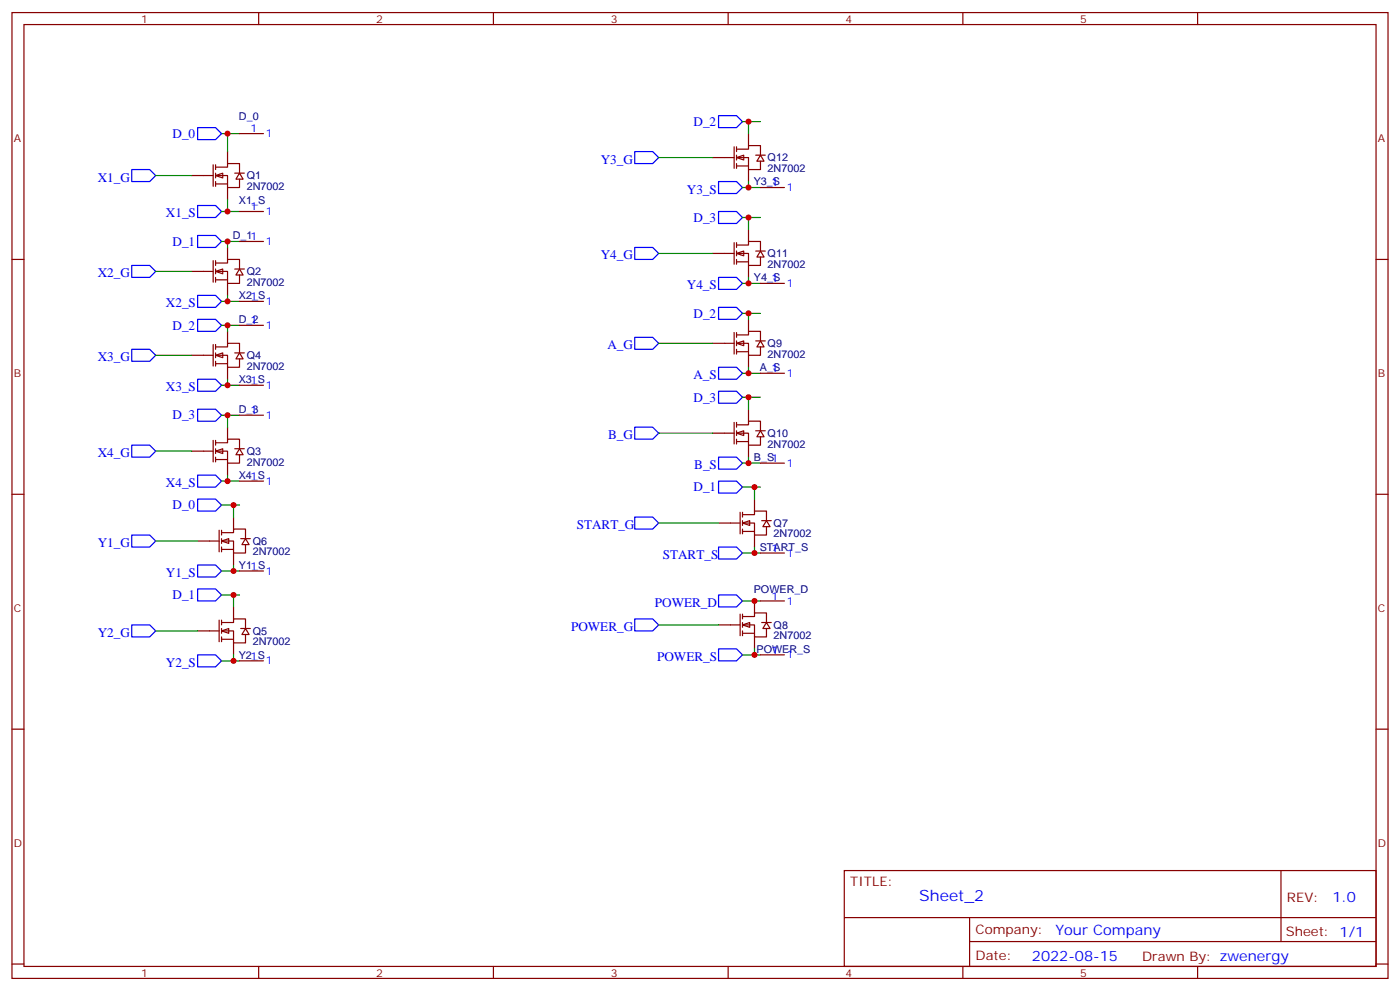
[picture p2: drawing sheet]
<svg xmlns="http://www.w3.org/2000/svg" width="412mm" height="292mm" viewBox="0 0 412 292" stroke-linecap="round" stroke-linejoin="round" font-family="sans-serif">
<g fill="none" stroke="#870000" stroke-width=".35">
<path d="M3.5 3.7h405.4v284.3h-405.4zM7.1 7.2h398.2v277.3h-398.2zM76.2 3.7v3.5M145.3 3.7v3.5M214.5 3.7v3.5M283.6 3.7v3.5M352.8 3.7v3.5M3.5 76.4h3.6M405.3 76.4h3.6M3.5 145.5h3.6M405.3 145.5h3.6M3.5 214.7h3.6"/>
<path d="M405.3 214.7h3.6M248.7 256.3h156.6v28.2h-156.6zM377.3 256.3v20.9M248.7 270.1h156.5M285.6 277.2h119.6M285.6 270.1v14.2M3.5 283.8h3.6M76.2 284.5v3.5M145.3 284.5v3.5M214.5 284.5v3.5M283.6 284.5v3.5M352.8 284.5v3.5"/>
<path d="M405.3 283.8h3.6"/>
</g>
<g fill="#fff" stroke="#870000" stroke-width=".35">
<path d="M63.5 51.7l2.1-.7v1.4z"/>
<path d="M70.6 51l1 1.7h-2.1z"/>
</g>
<path d="M56.4 51.7h6.4M62.8 48.5v6.4M63.5 49.2h3.5v-1h3.6v2.8M63.5 51.7h3.5v3.5h3.6v-2.5M63.5 54.2h3.5M63.5 48.5v1.4M63.5 51v1.4M63.5 53.4v1.5M67 44.6v3.6M67 55.2v3.5M69.1 51h2.9" fill="none" stroke="#870000" stroke-width=".35"/>
<g fill="#fff" stroke="#870000" stroke-width=".35">
<path d="M63.5 79.9l2.1-.7v1.4z"/>
<path d="M70.6 79.2l1 1.8h-2.1z"/>
</g>
<path d="M56.4 79.9h6.4M62.8 76.7v6.4M63.5 77.4h3.5v-1h3.6v2.8M63.5 79.9h3.5v3.5h3.6v-2.4M63.5 76.7v1.4M63.5 79.2v1.4M67 72.8v3.6M69.1 79.2h2.9M63.5 82.4h3.5M63.5 81.7v1.4M67 83.4v3.6" fill="none" stroke="#870000" stroke-width=".35"/>
<g fill="#fff" stroke="#870000" stroke-width=".35">
<path d="M63.5 132.8l2.1-.7v1.4z"/>
<path d="M70.6 132.1l1 1.8h-2.1z"/>
</g>
<path d="M56.4 132.8h6.4M62.8 129.6v6.4M63.5 130.4h3.5v-1.1h3.6v2.8M63.5 132.8h3.5v3.5h3.6v-2.4M63.5 135.3h3.5M63.5 129.6v1.5M63.5 132.1v1.4M63.5 134.6v1.4M67 125.8v3.5M67 136.3v3.6M69.1 132.1h2.9" fill="none" stroke="#870000" stroke-width=".35"/>
<g fill="#fff" stroke="#870000" stroke-width=".35">
<path d="M63.5 104.6l2.1-.7v1.4z"/>
<path d="M70.6 103.9l1 1.8h-2.1z"/>
</g>
<path d="M67 97.5v3.6M56.4 104.6h6.4M62.8 101.4v6.4M63.5 102.1h3.5v-1h3.6v2.8M63.5 104.6h3.5v3.5h3.6v-2.4M63.5 107.1h3.5M63.5 101.4v1.4M63.5 103.9v1.4M63.5 106.4v1.4M67 108.1v3.6M69.1 103.9h2.9" fill="none" stroke="#870000" stroke-width=".35"/>
<g fill="#fff" stroke="#870000" stroke-width=".35">
<path d="M65.3 185.7l2.1-.7v1.4z"/>
<path d="M72.3 185l1.1 1.8h-2.1z"/>
</g>
<path d="M68.8 178.7v3.5M58.2 185.7h6.4M64.6 182.6v6.3M65.3 183.3h3.5v-1.1h3.5v2.8M65.3 185.7h3.5v3.6h3.5v-2.5M65.3 188.2h3.5M65.3 182.6v1.4M65.3 185v1.4M65.3 187.5v1.4M68.8 189.3v3.5M70.9 185h2.8" fill="none" stroke="#870000" stroke-width=".35"/>
<g fill="#fff" stroke="#870000" stroke-width=".35">
<path d="M65.3 159.3l2.1-.7v1.4z"/>
<path d="M72.3 158.6l1.1 1.7h-2.1z"/>
</g>
<path d="M58.2 159.3h6.4M64.6 156.1v6.4M65.3 156.8h3.5v-1h3.5v2.8M65.3 159.3h3.5v3.5h3.5v-2.5M65.3 156.1v1.4M65.3 158.6v1.4M68.8 152.2v3.6M70.9 158.6h2.8M65.3 161.7h3.5M65.3 161v1.5M68.8 162.8v3.5" fill="none" stroke="#870000" stroke-width=".35"/>
<g fill="#fff" stroke="#870000" stroke-width=".35">
<path d="M218.7 154l2.1-.7v1.4z"/>
<path d="M225.8 153.3l1 1.7h-2.1z"/>
</g>
<path d="M211.7 154h6.3M218 150.8v6.4M218.7 151.5h3.5v-1h3.6v2.8M218.7 154h3.5v3.5h3.6v-2.5M218.7 156.5h3.5M218.7 150.8v1.4M218.7 153.3v1.4M218.7 155.8v1.4M222.2 146.9v3.6M222.2 157.5v3.5M224.4 153.3h2.8" fill="none" stroke="#870000" stroke-width=".35"/>
<g fill="#fff" stroke="#870000" stroke-width=".35">
<path d="M218.7 184l2.1-.7v1.4z"/>
<path d="M225.8 183.3l1 1.7h-2.1z"/>
</g>
<path d="M222.2 176.9v3.5M211.7 184h6.3M218 180.8v6.3M218.7 181.5h3.5v-1.1h3.6v2.9M218.7 184h3.5v3.5h3.6v-2.5M218.7 186.4h3.5M218.7 180.8v1.4M218.7 183.3v1.4M218.7 185.7v1.4M222.2 187.5v3.5M224.4 183.3h2.8" fill="none" stroke="#870000" stroke-width=".35"/>
<g fill="#fff" stroke="#870000" stroke-width=".35">
<path d="M217 101.1l2.1-.7v1.4z"/>
<path d="M224 100.4l1.1 1.7h-2.1z"/>
</g>
<path d="M216.3 97.9v6.3M217 98.6h3.5v-1.1h3.5v2.9M217 97.9v1.4M220.5 94v3.5M209.9 101.1h6.4M217 101.1h3.5v3.5h3.5v-2.5M217 103.5h3.5M217 100.4v1.4M217 102.8v1.4M220.5 104.6v3.5M222.6 100.4h2.8" fill="none" stroke="#870000" stroke-width=".35"/>
<g fill="#fff" stroke="#870000" stroke-width=".35">
<path d="M217 127.5l2.1-.7v1.4z"/>
<path d="M224 126.8l1.1 1.8h-2.1z"/>
</g>
<path d="M209.9 127.5h6.4M216.3 124.4v6.3M217 125.1h3.5v-1.1h3.5v2.8M217 127.5h3.5v3.6h3.5v-2.5M217 130h3.5M217 124.4v1.4M217 126.8v1.4M217 129.3v1.4M220.5 120.5v3.5M220.5 131.1v3.5M222.6 126.8h2.8" fill="none" stroke="#870000" stroke-width=".35"/>
<g fill="#fff" stroke="#870000" stroke-width=".35">
<path d="M217 74.6l2.1-.7v1.4z"/>
<path d="M224 73.9l1.1 1.8h-2.1z"/>
</g>
<path d="M209.9 74.6h6.4M216.3 71.4v6.4M217 72.1h3.5v-1h3.5v2.8M217 74.6h3.5v3.5h3.5v-2.4M217 77.1h3.5M217 71.4v1.4M217 73.9v1.4M217 76.4v1.4M220.5 67.6v3.5M220.5 78.1v3.6M222.6 73.9h2.8" fill="none" stroke="#870000" stroke-width=".35"/>
<g fill="#fff" stroke="#870000" stroke-width=".35">
<path d="M217 46.4l2.1-.7v1.4z"/>
<path d="M224 45.7l1.1 1.7h-2.1z"/>
</g>
<g fill="none" stroke="#870000" stroke-width=".35">
<path d="M70.6 39.3h7M220.5 39.3v3.6M209.9 46.4h6.4M216.3 43.2v6.4M217 43.9h3.5v-1h3.5v2.8M217 46.4h3.5v3.5h3.5v-2.5M217 48.9h3.5M217 43.2v1.4M217 45.7v1.4M217 48.2v1.4M220.5 49.9v3.5M222.6 45.7h2.8"/>
<path d="M224 55.2h7.1M70.6 62.3h7M70.6 71.1h7M70.6 88.7h7M70.6 95.8h7M224 83.4h7.1M70.6 113.4h7M224 109.9h7.1M70.6 122.2h7M224 136.3h7.1M70.6 141.6h7M70.6 168.1h7"/>
<path d="M224 176.9h7.1M224 162.8h7.1M70.6 194.6h7M224 192.8h7.1"/>
</g>
<g fill="none" stroke="#00f" stroke-width=".35">
<path d="M58.2 37.6h5.3l1.8 1.7-1.8 1.8h-5.3zM211.7 34h5.3l1.7 1.8-1.7 1.8h-5.3zM38.8 49.9h5.3l1.8 1.8-1.8 1.7h-5.3zM187 44.6h5.3l1.7 1.8-1.7 1.8h-5.3zM211.7 53.4h5.3l1.7 1.8-1.7 1.8h-5.3zM38.8 78.1h5.3l1.8 1.8-1.8 1.8h-5.3zM58.2 69.3h5.3l1.8 1.8-1.8 1.7h-5.3zM58.2 60.5h5.3l1.8 1.8-1.8 1.7h-5.3zM187 72.8h5.3l1.7 1.8-1.7 1.8h-5.3zM211.7 62.3h5.3l1.7 1.7-1.7 1.8h-5.3zM58.2 87h5.3l1.8 1.7-1.8 1.8h-5.3zM58.2 94h5.3l1.8 1.8-1.8 1.7h-5.3z"/>
<path d="M187 99.3h5.3l1.7 1.8-1.7 1.7h-5.3zM211.7 81.7h5.3l1.7 1.7-1.7 1.8h-5.3zM211.7 90.5h5.3l1.7 1.8-1.7 1.7h-5.3zM38.8 102.8h5.3l1.8 1.8-1.8 1.8h-5.3zM58.2 111.7h5.3l1.8 1.7-1.8 1.8h-5.3zM211.7 108.1h5.3l1.7 1.8-1.7 1.8h-5.3zM211.7 115.2h5.3l1.7 1.7-1.7 1.8h-5.3zM38.8 131.1h5.3l1.8 1.7-1.8 1.8h-5.3zM58.2 120.5h5.3l1.8 1.7-1.8 1.8h-5.3zM58.2 139.9h5.3l1.8 1.7-1.8 1.8h-5.3zM187 125.8h5.3l1.7 1.7-1.7 1.8h-5.3zM211.7 134.6h5.3l1.7 1.7-1.7 1.8h-5.3z"/>
<path d="M38.8 157.5h5.3l1.8 1.8-1.8 1.7h-5.3zM58.2 146.9h5.3l1.8 1.8-1.8 1.8h-5.3zM187 152.2h5.3l1.7 1.8-1.7 1.8h-5.3zM211.7 141.6h5.3l1.7 1.8-1.7 1.8h-5.3zM58.2 166.3h5.3l1.8 1.8-1.8 1.8h-5.3zM58.2 173.4h5.3l1.8 1.8-1.8 1.7h-5.3zM211.7 161h5.3l1.7 1.8-1.7 1.8h-5.3zM211.7 175.2h5.3l1.7 1.7-1.7 1.8h-5.3zM38.8 184h5.3l1.8 1.7-1.8 1.8h-5.3zM58.2 192.8h5.3l1.8 1.8-1.8 1.7h-5.3zM187 182.2h5.3l1.7 1.8-1.7 1.7h-5.3zM211.7 191h5.3l1.7 1.8-1.7 1.8h-5.3z"/>
</g>
<g fill="none" stroke="#008700" stroke-width=".35">
<path d="M65.3 39.3h5.3M67 39.3v5.3M218.7 35.8h5.3M220.5 35.8v3.5M45.9 51.7h10.5M67 58.7v3.6M194 46.4h15.9M218.7 55.2h5.3M220.5 53.4v1.8M45.9 79.9h10.5M65.3 71.1h5.3M65.3 62.3h5.3"/>
<path d="M67 71.1v1.7M194 74.6h15.9M218.7 64h5.3M220.5 64v3.6M65.3 88.7h5.3M65.3 95.8h5.3M67 87v1.7M67 95.8v1.7M218.7 83.4h5.3M218.7 92.3h5.3M220.5 81.7v1.7M220.5 92.3v1.7"/>
<path d="M45.9 104.6h10.5M65.3 113.4h5.3M67 111.7v1.7M194 101.1h15.9M218.7 109.9h5.3M218.7 116.9h5.3M220.5 108.1v1.8M220.5 116.9v3.6M45.9 132.8h10.5M65.3 122.2h5.3M67 122.2v3.6M67 139.9v1.7"/>
<path d="M194 127.5h15.9M218.7 136.3h5.3M220.5 134.6v1.7M45.9 159.3h12.3M65.3 141.6h5.3M65.3 148.7h5.3M68.8 148.7v3.5M194 154h17.7M218.7 143.4h5.3M222.2 143.4v3.5M65.3 168.1h5.3M65.3 175.2h5.3"/>
<path d="M68.8 166.3v1.8M68.8 175.2v3.5M218.7 162.8h5.3M218.7 176.9h5.3M222.2 161v1.8M45.9 185.7h12.3M65.3 194.6h5.3M68.8 192.8v1.8M194 184h17.7M218.7 192.8h5.3M222.2 191v1.8"/>
</g>
<g fill="#c00">
<circle cx="67" cy="39.3" r=".88"/>
<circle cx="67" cy="62.3" r=".88"/>
<circle cx="67" cy="71.1" r=".88"/>
<circle cx="67" cy="88.7" r=".88"/>
<circle cx="67" cy="95.8" r=".88"/>
<circle cx="67" cy="113.4" r=".88"/>
<circle cx="67" cy="122.2" r=".88"/>
<circle cx="67" cy="141.6" r=".88"/>
<circle cx="68.8" cy="148.7" r=".88"/>
<circle cx="68.8" cy="168.1" r=".88"/>
<circle cx="68.8" cy="175.2" r=".88"/>
<circle cx="68.8" cy="194.6" r=".88"/>
<circle cx="222.3" cy="176.9" r=".88"/>
<circle cx="220.5" cy="35.8" r=".88"/>
<circle cx="220.5" cy="55.2" r=".88"/>
<circle cx="220.5" cy="83.4" r=".88"/>
<circle cx="220.5" cy="92.3" r=".88"/>
<circle cx="220.5" cy="109.9" r=".88"/>
<circle cx="220.5" cy="116.9" r=".88"/>
<circle cx="220.5" cy="136.3" r=".88"/>
<circle cx="222.3" cy="143.4" r=".88"/>
<circle cx="222.3" cy="162.8" r=".88"/>
<circle cx="222.3" cy="192.8" r=".88"/>
<circle cx="220.5" cy="64" r=".88"/>
</g>
<text font-size="4.6" fill="#00f" x="270.8" y="265.3">Sheet_2</text>
<g font-size="4.2" fill="#00f">
<text x="392.5" y="265.6">1.0</text>
<text x="310.9" y="275.1">Your Company</text>
<text x="304" y="282.9">2022-08-15</text>
</g>
<g font-size="3.9" fill="#00f">
<text x="50.8" y="40.6">D_0</text>
<text x="204.3" y="37.1">D_2</text>
<text x="28.8" y="53.4">X1_G</text>
<text x="177" y="48.2">Y3_G</text>
<text x="202.3" y="57">Y3_S</text>
<text x="48.9" y="64">X1_S</text>
<text x="204.3" y="65.3">D_3</text>
<text x="50.8" y="72.3">D_1</text>
<text x="177" y="76.4">Y4_G</text>
<text x="28.8" y="81.7">X2_G</text>
<text x="202.3" y="85.2">Y4_S</text>
<text x="48.9" y="90.5">X2_S</text>
<text x="204.3" y="93.5">D_2</text>
<text x="50.8" y="97">D_2</text>
<text x="28.8" y="106.4">X3_G</text>
<text x="178.9" y="102.8">A_G</text>
<text x="204.3" y="111.7">A_S</text>
<text x="48.9" y="115.2">X3_S</text>
<text x="204.3" y="118.2">D_3</text>
<text x="50.8" y="123.5">D_3</text>
<text x="179.1" y="129.3">B_G</text>
<text x="28.8" y="134.6">X4_G</text>
<text x="48.9" y="143.4">X4_S</text>
<text x="204.5" y="138.1">B_S</text>
<text x="50.8" y="150">D_0</text>
<text x="204.3" y="144.7">D_1</text>
<text x="169.9" y="155.8">START_G</text>
<text x="28.8" y="161">Y1_G</text>
<text x="195.2" y="164.6">START_S</text>
<text x="48.9" y="169.9">Y1_S</text>
<text x="50.8" y="176.4">D_1</text>
<text x="192.9" y="178.7">POWER_D</text>
<text x="168.2" y="185.7">POWER_G</text>
<text x="28.8" y="187.5">Y2_G</text>
<text x="48.9" y="196.3">Y2_S</text>
<text x="193.6" y="194.6">POWER_S</text>
</g>
<g font-size="3.9" fill="#800">
<text x="250.5" y="260.9">TITLE:</text>
<text x="379.1" y="265.6">REV:</text>
<text x="287.4" y="275.1">Company:</text>
<text x="378.7" y="275.7">Sheet: 1/1</text>
<text x="287.4" y="282.8">Date:</text>
<text x="336.4" y="282.8">Drawn By: zwenergy</text>
</g>
<g font-size="3.2" fill="#800">
<text x="41.6" y="6.7">1</text>
<text x="110.8" y="6.7">2</text>
<text x="179.9" y="6.7">3</text>
<text x="249.1" y="6.7">4</text>
<text x="318.2" y="6.7">5</text>
<text x="4.1" y="41.8">A</text>
<text x="405.9" y="41.8">A</text>
<text x="4.1" y="110.9">B</text>
<text x="405.9" y="110.9">B</text>
<text x="4.1" y="180.1">C</text>
<text x="405.9" y="180.1">C</text>
<text x="4.1" y="249.2">D</text>
<text x="405.9" y="249.2">D</text>
<text x="41.6" y="287.5">1</text>
<text x="110.8" y="287.5">2</text>
<text x="179.9" y="287.5">3</text>
<text x="249.1" y="287.5">4</text>
<text x="318.2" y="287.5">5</text>
</g>
<g font-size="3.2" fill="#000080">
<text x="70.4" y="35.2">D_0</text>
<text x="226.1" y="47.4">Q12</text>
<text x="72.7" y="52.7">Q1</text>
<text x="226.1" y="50.6">2N7002</text>
<text x="70.4" y="59.9">X1_S</text>
<text x="72.7" y="55.9">2N7002</text>
<text x="222" y="54.6">Y3_S</text>
<text x="68.6" y="70.4">D_11</text>
<text x="226.1" y="75.7">Q11</text>
<text x="72.7" y="81">Q2</text>
<text x="222.1" y="82.8">Y4_S</text>
<text x="226.1" y="78.8">2N7002</text>
<text x="70.4" y="88.1">X2_S</text>
<text x="72.7" y="84.1">2N7002</text>
<text x="70.3" y="95.1">D_2</text>
<text x="72.7" y="105.7">Q4</text>
<text x="226.1" y="105.3">2N7002</text>
<text x="226.1" y="102.1">Q9</text>
<text x="70.3" y="112.8">X3_S</text>
<text x="72.7" y="108.8">2N7002</text>
<text x="223.8" y="109.3">A_S</text>
<text x="70.3" y="121.6">D_3</text>
<text x="226.1" y="131.8">2N7002</text>
<text x="226.1" y="128.6">Q10</text>
<text x="72.7" y="137.1">2N7002</text>
<text x="72.7" y="133.9">Q3</text>
<text x="222.1" y="135.8">B_S1</text>
<text x="70.3" y="141">X4_S</text>
<text x="227.9" y="155">Q7</text>
<text x="74.4" y="160.3">Q6</text>
<text x="227.9" y="158.2">2N7002</text>
<text x="70.4" y="167.4">Y1_S</text>
<text x="74.4" y="163.5">2N7002</text>
<text x="223.8" y="162.2">START_S</text>
<text x="222" y="174.5">POWER_D</text>
<text x="227.9" y="185">Q8</text>
<text x="74.4" y="190">2N7002</text>
<text x="74.4" y="186.8">Q5</text>
<text x="227.9" y="188.2">2N7002</text>
<text x="70.3" y="193.9">Y2_S</text>
<text x="222.8" y="192.2">POWER_S</text>
</g>
<g font-size="3.2" fill="#00f">
<text x="73.8" y="39">1</text>
<text x="78.3" y="40.4">1</text>
<text x="227.3" y="54.9">1</text>
<text x="231.8" y="56.3">1</text>
<text x="73.8" y="61.9">1</text>
<text x="78.3" y="63.3">1</text>
<text x="78.3" y="72.1">1</text>
<text x="227.3" y="83.1">1</text>
<text x="73.8" y="88.4">1</text>
<text x="78.3" y="89.8">1</text>
<text x="231.8" y="84.5">1</text>
<text x="73.8" y="95.4">1</text>
<text x="78.3" y="96.8">1</text>
<text x="73.8" y="113.1">1</text>
<text x="227.3" y="109.5">1</text>
<text x="231.8" y="110.9">1</text>
<text x="78.3" y="114.5">1</text>
<text x="73.8" y="121.9">1</text>
<text x="78.3" y="123.3">1</text>
<text x="231.8" y="137.4">1</text>
<text x="73.8" y="141.3">1</text>
<text x="78.3" y="142.7">1</text>
<text x="73.8" y="167.7">1</text>
<text x="227.3" y="162.5">1</text>
<text x="231.8" y="163.9">1</text>
<text x="78.3" y="169.2">1</text>
<text x="227.3" y="176.6">1</text>
<text x="231.8" y="178">1</text>
<text x="73.8" y="194.2">1</text>
<text x="78.3" y="195.6">1</text>
<text x="227.3" y="192.4">1</text>
<text x="231.8" y="193.9">1</text>
</g>
</svg>
